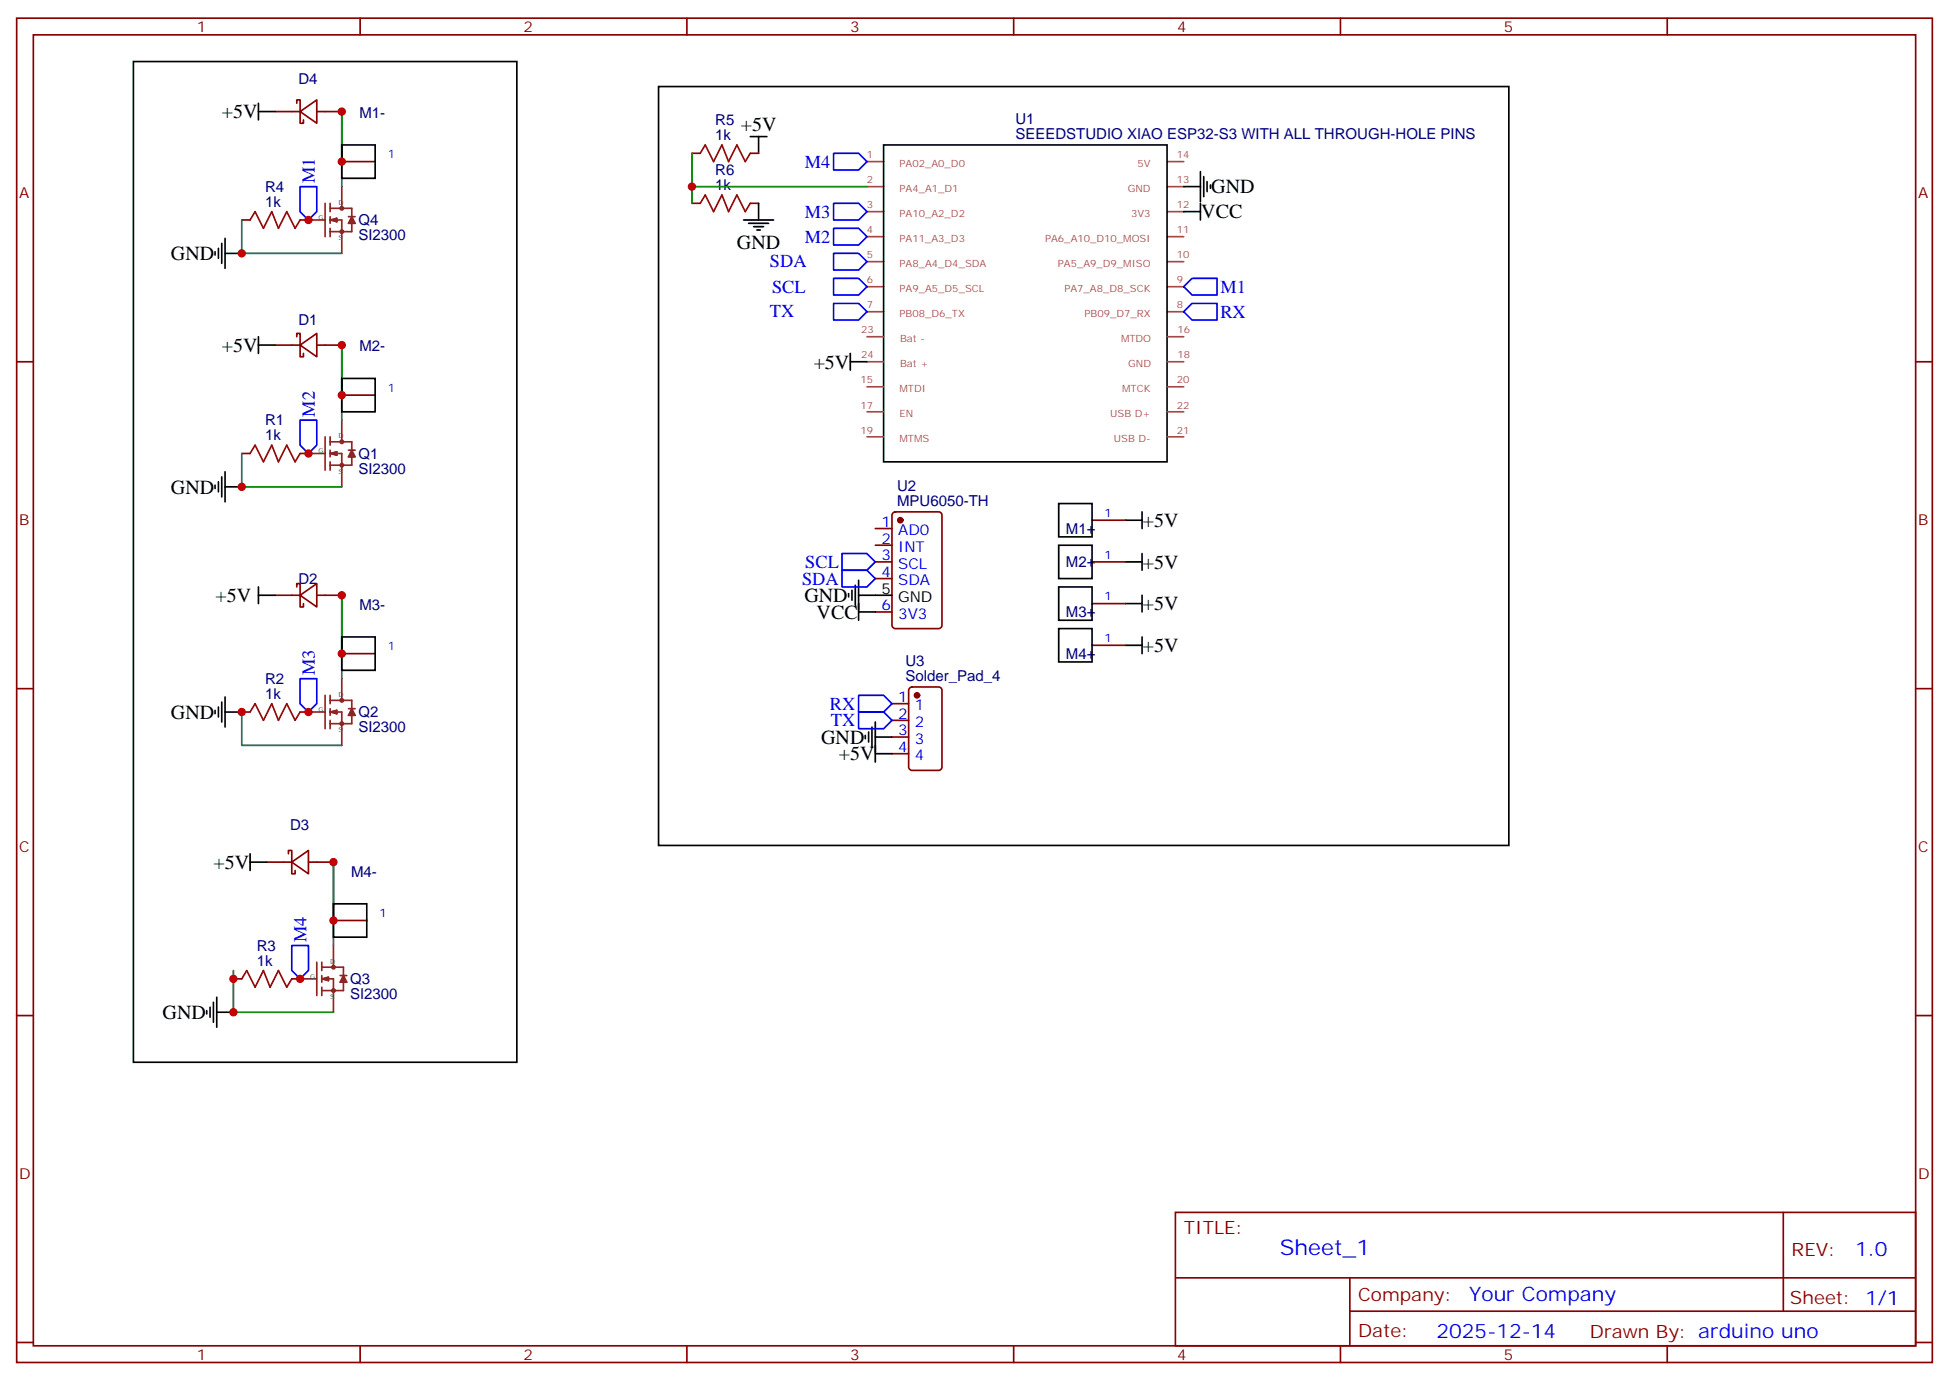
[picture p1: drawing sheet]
<svg xmlns="http://www.w3.org/2000/svg" width="412mm" height="292mm" viewBox="0 0 412 292" stroke-linecap="round" stroke-linejoin="round" font-family="sans-serif">
<g fill="none" stroke="#870000" stroke-width=".35">
<path d="M3.5 3.8h405.4v284.4h-405.4zM7.1 7.4h398.2v277.3h-398.2zM76.2 3.8v3.6M145.3 3.8v3.6M214.5 3.8v3.6M283.6 3.8v3.6M352.8 3.8v3.6M58.2 23.6h5.3M62.8 21.8v-.7h.7v5h.7v-.7M63.5 23.6l3.5-2.5v5zM67 23.6h5.3M72.3 34.2h7.1"/>
<path d="M146.4 32.4h1.8M158.7 32.4h1.8M51.2 46.5h1.7M63.5 46.5h1.8M146.4 43h1.8M158.7 43h1.8M3.5 76.5h3.6M58.2 73h5.3M62.8 71.2v-.7h.7v5h.7v-.7M63.5 73l3.5-2.5v5zM67 73h5.3M405.3 76.5h3.6"/>
<path d="M51.2 95.9h1.7M63.5 95.9h1.8M72.3 83.6h7.1M185.2 111.8h3.5M185.2 115.3h3.5M185.2 118.9h3.5M189 108.5l.4-.2h9.2a.71 .71 0 0 1 .7 .7v23.3a.76 .76 0 0 1-.7 .7h-9.2a.76 .76 0 0 1-.7-.7v-23.3zM231.1 118.9h7M231.1 110h7M58.2 125.9h5.3M62.8 124.1v-.7h.7v5h.7v-.7M63.5 125.9l3.5-2.5v5z"/>
<path d="M67 125.9h5.3M72.3 138.3h7.1M185.2 122.4h3.5M185.2 129.4h3.5M231.1 127.7h7M231.1 136.5h7M3.5 145.7h3.6M51.2 150.6h1.7M63.5 150.6h1.8M188.7 148.8h3.6M188.7 152.4h3.6M188.7 155.9h3.6"/>
<path d="M188.7 159.4h3.6M192.5 145.5l.5-.2h5.6a.71 .71 0 0 1 .7 .7v16.2a.76 .76 0 0 1-.7 .7h-5.6a.76 .76 0 0 1-.7-.7v-16.2zM405.3 145.7h3.6M56.4 182.4h5.3M61 180.6v-.7h.7v4.9h.7v-.7M61.7 182.4l3.6-2.5v4.9zM65.3 182.4h5.3M70.6 194.7h7M3.5 214.8h3.6M49.4 207h1.8M61.7 207h1.8M405.3 214.8h3.6"/>
<path d="M248.7 256.4h156.6v28.3h-156.6zM377.3 256.5v20.8M248.7 270.3h156.5M285.6 277.3h119.6M285.6 270.3v14.1M3.5 284h3.6M76.2 284.7v3.5M145.3 284.7v3.5M214.5 284.7v3.5M283.6 284.7v3.5M352.8 284.7v3.5M405.3 284h3.6"/>
</g>
<g fill="none" stroke="#8c2424" stroke-width=".35">
<path d="M72.3 39.5v4.6M65.3 46.5h3.5M68.8 43v7.1M69.8 44.1h4.6v2.4M69.8 46.5h2.5v7.1M69.8 43v1.8M69.8 45.8v1.4M69.8 48.3v1.8M69.8 46.5l1.5 .4M70.6 46.5l.7 .4M71.3 46.2v.7M71.3 46.2l-1.5 .3"/>
<path d="M71.3 46.2l-1.1 .3 1.1 .4M73.7 45.8h1.4M74.4 46.9v2.1h-4.6M74.4 45.8l.7 1.4h-1.4zM74.4 46.5l.4 .7M74.4 46.5l-.3 .7M74.4 46.5l.4 .4M74.4 46.5l-.3 .4M65.3 95.9h3.5M68.8 92.4v7M69.8 93.5h4.6v2.4M69.8 95.9h2.5v7.1"/>
<path d="M69.8 92.4v1.8M69.8 95.2v1.4M69.8 97.7v1.7M69.8 95.9l1.5 .4M70.6 95.9l.7 .4M71.3 95.6l-1.5 .3M71.3 95.6v.7M71.3 95.6l-1.1 .3 1.1 .4M72.3 88.9v4.6M73.7 95.2h1.4M74.4 96.3v2.1h-4.6M74.4 95.2l.7 1.4h-1.4z"/>
<path d="M74.4 95.9l.4 .7M74.4 95.9l-.3 .7M74.4 95.9l.4 .4M74.4 95.9l-.3 .4M65.3 150.6h3.5M68.8 147.1v7M69.8 148.1h4.6v2.5M69.8 150.6h2.5v7.1M69.8 147.1v1.7M69.8 149.9v1.4M69.8 152.4v1.7M69.8 150.6l1.5 .4"/>
<path d="M70.6 150.6l.7 .4M71.3 150.2v.8M71.3 150.2l-1.5 .4M71.3 150.2l-1.1 .4 1.1 .4M72.3 143.5v4.6M73.7 149.9h1.4M74.4 151v2.1h-4.6M74.4 149.9l.7 1.4h-1.4zM74.4 150.6l.4 .7M74.4 150.6l-.3 .7M74.4 150.6l.4 .4M74.4 150.6l-.3 .4"/>
<path d="M70.6 200v4.6M63.5 207h3.5M67 203.5v7.1M68.1 204.6h4.6v2.4M68.1 207h2.5v7.1M68.1 203.5v1.8M68.1 206.3v1.5M68.1 208.8v1.8M68.1 207l1.4 .4M68.8 207l.7 .4M69.5 206.7l-1.4 .3M69.5 206.7v.7"/>
<path d="M69.5 206.7l-1.1 .3 1.1 .4M72 206.3h1.4M72.7 207.4v2.1h-4.6M72.7 206.3l.7 1.5h-1.4zM72.7 207l.3 .8M72.7 207l-.4 .8M72.7 207l.3 .4M72.7 207l-.4 .4"/>
<circle cx="72.3" cy="44.1" r=".35"/>
<circle cx="72.3" cy="49" r=".35"/>
<circle cx="72.3" cy="98.4" r=".35"/>
<circle cx="72.3" cy="93.5" r=".35"/>
<circle cx="72.3" cy="153.1" r=".35"/>
<circle cx="72.3" cy="148.1" r=".35"/>
<circle cx="70.6" cy="209.5" r=".35"/>
<circle cx="70.6" cy="204.6" r=".35"/>
</g>
<path d="M148.2 32.4l1-1.7 1.8 3.5 1.8-3.5 1.4 3.5 1.7-3.5 1.8 3.5 1-1.8M52.9 46.5l1.1-1.7 1.7 3.5 1.8-3.5 1.4 3.5 1.8-3.5 1.7 3.5 1.1-1.8M148.2 43l1-1.8 1.8 3.6 1.8-3.6 1.4 3.6 1.7-3.6 1.8 3.6 1-1.8M52.9 95.9l1.1-1.7 1.7 3.5 1.8-3.5 1.4 3.5 1.8-3.5 1.7 3.5 1.1-1.8M52.9 150.6l1.1-1.8 1.7 3.6 1.8-3.6 1.4 3.6 1.8-3.6 1.7 3.6 1.1-1.8M51.2 207l1-1.7 1.8 3.5 1.7-3.5 1.4 3.5 1.8-3.5 1.8 3.5 1-1.8" fill="none" stroke="#a10000" stroke-width=".35"/>
<g fill="none" stroke="#a64a4a" stroke-width=".35">
<path d="M183.4 34.2h3.5M183.4 39.5h3.5M247 34.2h3.5M247 39.5h3.5M183.4 44.8h3.5M183.4 50.1h3.5M183.4 55.4h3.5M247 44.8h3.5M247 50.1h3.5M247 55.4h3.5M183.4 60.6h3.5M183.4 65.9h3.5"/>
<path d="M183.4 71.2h3.5M183.4 76.5h3.5M247 60.6h3.5M247 65.9h3.5M247 71.2h3.5M247 76.5h3.5M183.4 81.8h3.5M183.4 92.4h3.5M183.4 87.1h3.5M247 81.8h3.5M247 92.4h3.5M247 87.1h3.5"/>
</g>
<g fill="none" stroke="#000" stroke-width=".35">
<path d="M28.2 13h81.2v211.7h-81.2zM139.3 18.3h180v160.5h-180zM54.7 23.6h3.5M54.7 21.8v3.6M72.3 30.7h7.1v7h-7.1zM158.7 28.9h3.6M160.5 28.9v3.5M187 30.7h59.9v67h-59.9zM250.5 39.5h3.5M254 36.3v6.4M254.7 37.4v4.2M255.4 38.4v2.1"/>
<path d="M256.1 39.1v.7M45.5 53.2v.7M46.2 52.5v2.1M46.9 51.5v4.2M47.6 53.6h3.6M47.6 50.4v6.4M157.3 46.5h6.4M158.4 47.2h4.2M159.5 47.9h2.1M160.2 48.6h.7M160.5 43v3.5M250.5 44.8h3.5"/>
<path d="M254 43v3.5M54.7 71.2v3.6M54.7 73h3.5M179.9 76.5h3.5M179.9 74.8v3.5M47.6 99.8v6.4M72.3 80h7.1v7.1h-7.1zM45.5 102.6v.7M46.2 101.9v2.1M46.9 100.9v4.2M47.6 103h3.6M224 106.5h7.1v7.1h-7.1z"/>
<path d="M224 115.3h7.1v7.1h-7.1zM238.1 110h3.6M238.1 118.9h3.6M241.7 108.3v3.5M241.7 117.1v3.5M54.7 125.9h3.5M54.7 124.1v3.6M72.3 134.7h7.1v7.1h-7.1zM179.6 125.6v.7M180.3 124.8v2.2M181 123.8v4.2M181.7 125.9h7"/>
<path d="M181.7 129.4h3.5M181.7 122.7v8.5M224 124.1h7.1v7.1h-7.1zM224 133h7.1v7h-7.1zM238.1 127.7h3.6M238.1 136.5h3.6M241.7 125.9v3.5M241.7 134.7v3.6M45.5 150.2v.8M46.2 149.5v2.2M46.9 148.5v4.2M47.6 147.4v6.4"/>
<path d="M47.6 150.6h3.6M183.1 155.5v.7M183.8 154.8v2.2M184.5 153.8v4.2M185.2 159.4h3.5M185.2 152.7v8.5M185.2 155.9h3.5M52.9 182.4h3.5M52.9 180.6v3.5M70.6 191.2h7v7h-7zM43.7 213.7v.8M44.4 213v2.2"/>
<path d="M45.2 212v4.2M45.9 214.1h3.5M45.9 210.9v6.4"/>
</g>
<g fill="#870000" stroke="#870000" stroke-width=".35">
<circle cx="190.5" cy="110" r=".53"/>
<circle cx="194" cy="147.1" r=".53"/>
</g>
<path d="M72.3 23.6v15.9M146.4 32.4v10.6M146.4 39.5h37M51.2 46.5v7.1h21.1M72.3 73v15.9M51.2 95.9v7.1h21.1M72.3 125.9v17.6M51.2 150.6v7.1h21.1M70.6 182.4v17.6M49.4 205.3v8.8h21.2" fill="none" stroke="#008700" stroke-width=".35"/>
<g fill="none" stroke="#00f" stroke-width=".35">
<path d="M63.5 39.5h3.5v5.3l-1.7 1.7-1.8-1.7zM176.4 32.4h5.3l1.7 1.8-1.7 1.7h-5.3zM176.4 53.6h5.3l1.7 1.8-1.7 1.7h-5.3zM176.4 58.9h5.3l1.7 1.7-1.7 1.8h-5.3zM176.4 48.3h5.3l1.7 1.8-1.7 1.7h-5.3zM176.4 43h5.3l1.7 1.8-1.7 1.7h-5.3zM176.4 64.2h5.3l1.7 1.7-1.7 1.8h-5.3zM250.5 65.9l1.7-1.7h5.3v3.5h-5.3zM250.5 60.6l1.7-1.7h5.3v3.5h-5.3zM63.5 88.9h3.5v5.3l-1.7 1.7-1.8-1.7zM178.2 117.1h5.2l1.8 1.8-1.8 1.7h-5.2zM178.2 120.6h5.2l1.8 1.8-1.8 1.7h-5.2z"/>
<path d="M63.5 143.5h3.5v5.3l-1.7 1.8-1.8-1.8zM181.7 147.1h5.3l1.7 1.7-1.7 1.8h-5.3zM181.7 150.6h5.3l1.7 1.8-1.7 1.7h-5.3zM61.7 200h3.6v5.3l-1.8 1.7-1.8-1.7z"/>
</g>
<g fill="#c00">
<circle cx="49.4" cy="207" r=".88"/>
<circle cx="72.3" cy="34.2" r=".88"/>
<circle cx="72.3" cy="138.3" r=".88"/>
<circle cx="70.6" cy="194.7" r=".88"/>
<circle cx="51.2" cy="53.6" r=".88"/>
<circle cx="51.2" cy="103" r=".88"/>
<circle cx="49.4" cy="214.1" r=".88"/>
<circle cx="65.3" cy="46.5" r=".88"/>
<circle cx="65.3" cy="95.9" r=".88"/>
<circle cx="65.3" cy="150.6" r=".88"/>
<circle cx="63.5" cy="207" r=".88"/>
<circle cx="72.3" cy="23.6" r=".88"/>
<circle cx="72.3" cy="83.6" r=".88"/>
<circle cx="72.3" cy="73" r=".88"/>
<circle cx="51.2" cy="150.6" r=".88"/>
<circle cx="70.6" cy="182.4" r=".88"/>
<circle cx="72.3" cy="125.9" r=".88"/>
<circle cx="146.4" cy="39.5" r=".88"/>
</g>
<text font-size="4.6" fill="#00f" x="270.8" y="265.5">Sheet_1</text>
<g font-size="4.2">
<text x="46.9" y="25">+5V</text>
<text x="156.7" y="27.8">+5V</text>
<text x="256.3" y="40.9">GND</text>
<text x="254.2" y="46.2">VCC</text>
<text x="155.9" y="52.6">GND</text>
<text x="36.2" y="55">GND</text>
<text x="46.9" y="74.4">+5V</text>
<text x="172.2" y="77.9">+5V</text>
<text x="36.2" y="104.4">GND</text>
<text x="241.8" y="111.5">+5V</text>
<text x="241.8" y="120.3">+5V</text>
<text x="45.6" y="127.3">+5V</text>
<text x="170.2" y="127.3">GND</text>
<text x="172.8" y="130.9">VCC</text>
<text x="241.8" y="129.1">+5V</text>
<text x="241.8" y="137.9">+5V</text>
<text x="36.2" y="152">GND</text>
<text x="173.7" y="157.3">GND</text>
<text x="177.5" y="160.8">+5V</text>
<text x="45.2" y="183.8">+5V</text>
<text x="34.4" y="215.5">GND</text>
</g>
<g font-size="4.2" fill="#00f">
<text x="392.5" y="265.7">1.0</text>
<text x="310.9" y="275.3">Your Company</text>
<text x="304" y="283.1">2025-12-14</text>
</g>
<g font-size="3.9" fill="#00f">
<text x="170.3" y="35.4">M4</text>
<text x="66.6" y="38.8" transform="rotate(-90 66.6 38.8)">M1</text>
<text x="170.3" y="46">M3</text>
<text x="170.3" y="51.3">M2</text>
<text x="162.9" y="56.5">SDA</text>
<text x="163.4" y="62">SCL</text>
<text x="258.2" y="61.9">M1</text>
<text x="162.9" y="67.1">TX</text>
<text x="258.2" y="67.2">RX</text>
<text x="66.6" y="88.2" transform="rotate(-90 66.6 88.2)">M2</text>
<text x="169.7" y="123.6">SDA</text>
<text x="170.4" y="120.1">SCL</text>
<text x="66.6" y="142.8" transform="rotate(-90 66.6 142.8)">M3</text>
<text x="175.6" y="150.1">RX</text>
<text x="175.8" y="153.6">TX</text>
<text x="64.9" y="199.3" transform="rotate(-90 64.9 199.3)">M4</text>
</g>
<g font-size="3.9" fill="#800">
<text x="250.5" y="261">TITLE:</text>
<text x="379.1" y="265.7">REV:</text>
<text x="287.4" y="275.2">Company:</text>
<text x="378.7" y="275.8">Sheet: 1/1</text>
<text x="287.4" y="282.9">Date:</text>
<text x="336.4" y="283">Drawn By: arduino uno</text>
</g>
<g font-size="3.2" fill="#800">
<text x="41.6" y="6.8">1</text>
<text x="110.8" y="6.8">2</text>
<text x="179.9" y="6.8">3</text>
<text x="249.1" y="6.8">4</text>
<text x="318.2" y="6.8">5</text>
<text x="4.1" y="41.9">A</text>
<text x="405.9" y="41.9">A</text>
<text x="4.1" y="111.1">B</text>
<text x="405.9" y="111.1">B</text>
<text x="4.1" y="180.2">C</text>
<text x="405.9" y="180.2">C</text>
<text x="4.1" y="249.4">D</text>
<text x="405.9" y="249.4">D</text>
<text x="41.6" y="287.7">1</text>
<text x="110.8" y="287.7">2</text>
<text x="179.9" y="287.7">3</text>
<text x="249.1" y="287.7">4</text>
<text x="318.2" y="287.7">5</text>
</g>
<g font-size="3.2" fill="#000080">
<text x="63.2" y="17.7">D4</text>
<text x="76.1" y="24.9">M1-</text>
<text x="151.4" y="29.6">1k</text>
<text x="151.4" y="26.4">R5</text>
<text x="214.9" y="29.4">SEEEDSTUDIO XIAO ESP32-S3 WITH ALL THROUGH-HOLE PINS</text>
<text x="214.9" y="26.2">U1</text>
<text x="56.1" y="40.5">R4</text>
<text x="151.4" y="40.2">1k</text>
<text x="151.4" y="37">R6</text>
<text x="56.1" y="43.7">1k</text>
<text x="75.8" y="47.7">Q4</text>
<text x="75.8" y="50.8">SI2300</text>
<text x="63.2" y="68.8">D1</text>
<text x="76.1" y="74.3">M2-</text>
<text x="56.1" y="89.9">R1</text>
<text x="56.1" y="93.1">1k</text>
<text x="75.8" y="100.2">SI2300</text>
<text x="75.8" y="97.1">Q1</text>
<text x="189.8" y="107.1">MPU6050-TH</text>
<text x="189.8" y="103.9">U2</text>
<text x="225.5" y="112.9">M1+</text>
<text x="225.5" y="120">M2+</text>
<text x="63.2" y="123.5">D2</text>
<text x="76.1" y="129">M3-</text>
<text x="225.5" y="130.6">M3+</text>
<text x="191.6" y="140.9">U3</text>
<text x="225.5" y="139.4">M4+</text>
<text x="56.1" y="147.8">1k</text>
<text x="56.1" y="144.6">R2</text>
<text x="191.6" y="144.1">Solder_Pad_4</text>
<text x="75.8" y="154.9">SI2300</text>
<text x="75.8" y="151.7">Q2</text>
<text x="61.4" y="175.7">D3</text>
<text x="74.3" y="185.4">M4-</text>
<text x="54.3" y="201.1">R3</text>
<text x="54.3" y="204.2">1k</text>
<text x="74.1" y="208.2">Q3</text>
<text x="74.1" y="211.4">SI2300</text>
</g>
<g font-size="3.2" fill="#00f">
<text x="186.5" y="111.4">1</text>
<text x="190" y="113.2">AD0</text>
<text x="186.5" y="115">2</text>
<text x="186.5" y="118.5">3</text>
<text x="190" y="116.7">INT</text>
<text x="186.5" y="122">4</text>
<text x="190" y="120.3">SCL</text>
<text x="190" y="123.8">SDA</text>
<text x="186.5" y="129.1">6</text>
<text x="190" y="130.8">3V3</text>
<text x="190.1" y="148.5">1</text>
<text x="190.1" y="152">2</text>
<text x="190.1" y="155.5">3</text>
<text x="193.6" y="150.2">1</text>
<text x="193.6" y="153.8">2</text>
<text x="190.1" y="159.1">4</text>
<text x="193.6" y="157.3">3</text>
<text x="193.6" y="160.8">4</text>
</g>
<g font-size="3.2">
<text x="186.5" y="125.6">5</text>
<text x="190" y="127.3">GND</text>
</g>
<g font-size="2.5" fill="#00f">
<text x="82" y="33.5">1</text>
<text x="82" y="82.9">1</text>
<text x="233.7" y="109.3">1</text>
<text x="233.7" y="118.1">1</text>
<text x="233.7" y="127">1</text>
<text x="82" y="137.5">1</text>
<text x="233.7" y="135.8">1</text>
<text x="80.3" y="194">1</text>
</g>
<g font-size="2.1" fill="#a54b4b">
<text x="183.4" y="33.5">1</text>
<text x="190.3" y="35.2">PA02_A0_D0</text>
<text x="240.7" y="35.2">5V</text>
<text x="249" y="33.5">14</text>
<text x="183.4" y="38.8">2</text>
<text x="190.3" y="40.5">PA4_A1_D1</text>
<text x="238.6" y="40.5">GND</text>
<text x="249" y="38.8">13</text>
<text x="183.4" y="44.1">3</text>
<text x="190.3" y="45.8">PA10_A2_D2</text>
<text x="239.3" y="45.8">3V3</text>
<text x="249" y="44.1">12</text>
<text x="183.4" y="49.4">4</text>
<text x="190.3" y="51.1">PA11_A3_D3</text>
<text x="221.1" y="51.1">PA6_A10_D10_MOSI</text>
<text x="249" y="49.4">11</text>
<text x="183.4" y="54.7">5</text>
<text x="183.4" y="59.9">6</text>
<text x="190.3" y="56.4">PA8_A4_D4_SDA</text>
<text x="223.8" y="56.4">PA5_A9_D9_MISO</text>
<text x="249" y="59.9">9</text>
<text x="249" y="54.7">10</text>
<text x="183.4" y="65.2">7</text>
<text x="190.3" y="61.7">PA9_A5_D5_SCL</text>
<text x="225.2" y="61.7">PA7_A8_D8_SCK</text>
<text x="249" y="65.2">8</text>
<text x="182.2" y="70.5">23</text>
<text x="190.3" y="67">PB08_D6_TX</text>
<text x="229.5" y="67">PB09_D7_RX</text>
<text x="249.1" y="70.5">16</text>
<text x="182.2" y="75.8">24</text>
<text x="190.4" y="72.3">Bat -</text>
<text x="190.4" y="77.6">Bat +</text>
<text x="237.2" y="72.3">MTDO</text>
<text x="238.7" y="77.6">GND</text>
<text x="249.1" y="75.8">18</text>
<text x="182.1" y="81.1">15</text>
<text x="190.3" y="82.8">MTDI</text>
<text x="237.4" y="82.8">MTCK</text>
<text x="249" y="81.1">20</text>
<text x="182.1" y="86.4">17</text>
<text x="190.3" y="88.1">EN</text>
<text x="234.9" y="88.1">USB D+</text>
<text x="249" y="86.4">22</text>
<text x="182.1" y="91.7">19</text>
<text x="190.3" y="93.4">MTMS</text>
<text x="235.7" y="93.4">USB D-</text>
<text x="249" y="91.7">21</text>
</g>
<g font-size="1.4" fill="#238d23">
<text x="67.4" y="46.5">G</text>
<text x="71.6" y="43.4">D</text>
<text x="71.6" y="50.8">S</text>
<text x="67.4" y="95.9">G</text>
<text x="71.6" y="92.7">D</text>
<text x="71.6" y="100.2">S</text>
<text x="71.6" y="147.4">D</text>
<text x="67.4" y="150.6">G</text>
<text x="71.6" y="154.8">S</text>
<text x="69.8" y="203.9">D</text>
<text x="65.6" y="207">G</text>
<text x="69.8" y="211.3">S</text>
</g>
</svg>
